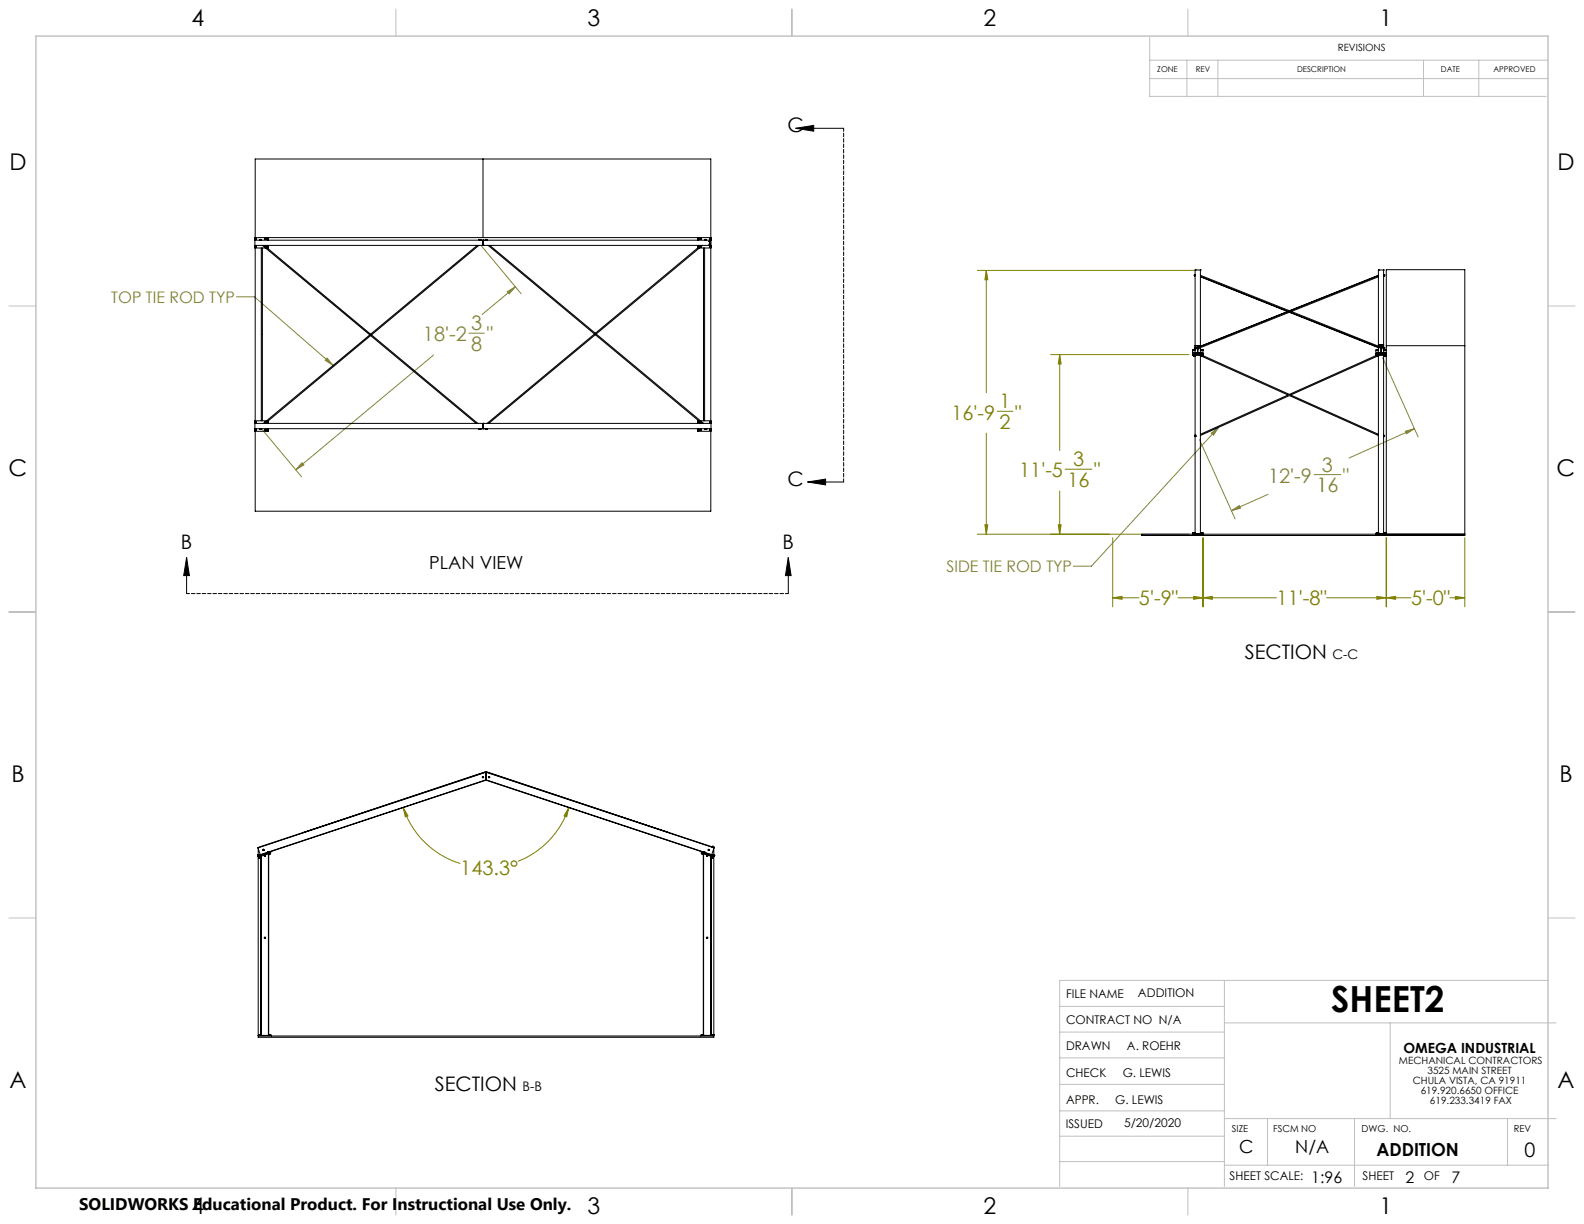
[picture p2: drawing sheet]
<svg xmlns="http://www.w3.org/2000/svg" width="559mm" height="432mm" viewBox="0 0 559 432" stroke-linecap="round" stroke-linejoin="round" font-family="sans-serif">
<g fill="none" stroke="#c0c0c0" stroke-width=".35">
<path d="M139.7 3.2v9.5M279.4 3.2v9.5M405.6 13.3v20.7h139.9M419.1 3.2v9.5M405.6 21.2h140.5M405.6 27.7h140.5M418.7 21.2v12.8M429.6 21.2v12.8M502.2 21.2v12.8M521.7 21.2v12.8M3.1 107.9h9.6M546.1 107.9h9.5"/>
<path d="M3.1 215.9h9.6M546.1 215.9h9.5M3.1 323.8h9.6M546.1 323.8h9.5M373.8 355h58.1M431.9 345.9v72.7M546.3 345.9h-172.5v72.7M373.8 373.2h58.1M373.8 364.1h58.1M431.9 360.9h117.1M490.4 360.9v33.7M373.8 382.6h58.1"/>
<path d="M373.8 391.9h58.1M431.9 394.6h117.1M447.1 394.6v16.5M477.8 394.6v24M531.8 394.6v16.5M139.7 419.1v9.6M279.4 419.1v9.6M373.8 409.8h58.1M373.8 400.8h58.1M419.1 419.1v9.6M431.9 411.1h114.4"/>
</g>
<path d="M12.7 12.7h533.4v406.4h-533.4z" fill="none" stroke="#c0c0c0" stroke-width=".5"/>
<path d="M280.7 45.3l6.4-1.1v2.1zM280.7 45.3h16.9M284.9 170l6.4-1v2.1zM284.9 170h12.7M65.8 196.7l1 6.4h-2zM65.8 196.7v12.7M278.1 196.7l1 6.4h-2zM278.1 196.7v12.7" fill="none" stroke="#000" stroke-width=".35"/>
<g fill="none" stroke="#808000" stroke-width=".35">
<path d="M344.8 95.4h76.4M347.9 95.4l.6 3.3h-1zM347.9 95.4v43.1M370.7 125.1h48.7M373.8 125.1l.5 3.3h-1zM373.8 125.1v33.8M347.9 152.8v35.7M351.9 145.1h5.4M373.8 173.2v15.3M375.8 165.5h9.4M344.8 188.5h74.6M347.5 185.1h1l-.6 3.4z"/>
<path d="M373.3 185.1h1l-.5 3.4zM392.5 189.7v24.4M424.4 189.7v24.4M489.1 189.7v24.4M516.7 189.7v24.4M392.5 210.9l3.3-.5v1zM392.5 210.9h9.3M415.5 210.9h34.8M421.1 210.4l3.3 .5-3.3 .5zM424.4 210.9l3.3-.5v1zM468 210.9h29.8M485.7 210.4l3.4 .5-3.4 .5z"/>
<path d="M489.1 210.9l3.2-.5v1zM511.5 210.9h5.2M513.4 210.4l3.3 .5-3.3 .5zM142.2 284.9l1.7 2.9-.9 .4zM142.2 284.9a30.8 30.8 0 0 0 20.2 19.7M200.7 284.9l-.8 3.3-.9-.4zM200.7 284.9a30.8 30.8 0 0 1-17.9 18.9"/>
</g>
<g fill="none" stroke="#808040" stroke-width=".35">
<path d="M169.9 86.9l14 16.7M83.4 104.7h6.3l27.8 24.2M165.4 117.5h5.5M179 102.9l2.8-1.7-2.2 2.5zM181.8 101.2l-11.7 9.7M115.4 126.3l2.1 2.6-2.8-1.8zM153 125.2l-48.6 40.5M487.8 126.2l12.5 27.9M92.4 151.4l14 16.8M423.2 155.2l12.5 27.9M427.3 152.8l2.6-2.1-1.8 2.8zM429.9 150.7l-44.9 49h-6.3"/>
<path d="M495.8 152.1l3.2-.9-2.9 1.8zM499 151.2l-23.1 10.4M106.5 163.2l.7 .8-2.8 1.7zM447.4 174.4l-13 5.8M463.6 167.4h9.4M434.4 180.2l2.8-1.8 .4 .9z"/>
</g>
<path d="M297.6 45.2v124.8M278.1 209.4h-212.3" fill="none" stroke="#000" stroke-width=".35" stroke-dasharray="1.3 .6" stroke-dashoffset=".2"/>
<path d="M278.1 196.7l1 6.4h-2zM65.8 196.7l1 6.4h-2zM280.7 45.3l6.4-1.1v2.1zM284.9 170l6.4-1v2.1z" fill="#000"/>
<path d="M142.2 284.9l1.7 2.9-.9 .4zM200.7 284.9l-.8 3.3-.9-.4zM485.7 210.4l3.4 .5-3.4 .5zM424.4 210.9l3.3-.5v1zM421.1 210.4l3.3 .5-3.3 .5zM392.5 210.9l3.3-.5v1zM347.9 95.4l.6 3.3h-1zM347.5 185.1h1l-.6 3.4zM373.8 125.1l.5 3.3h-1zM373.3 185.1h1l-.5 3.4zM513.4 210.4l3.3 .5-3.3 .5zM489.1 210.9l3.2-.5v1z" fill="#808000"/>
<g fill="#808040">
<path d="M115.4 126.3l2.1 2.6-2.8-1.8zM427.3 152.8l2.6-2.1-1.8 2.8z"/>
<path d="M179 102.9l2.8-1.7-2.2 2.5zM106.5 163.2l.7 .8-2.8 1.7zM434.4 180.2l2.8-1.8 .4 .9zM495.8 152.1l3.2-.9-2.9 1.8z"/>
</g>
<g fill="none" stroke="#000" stroke-width=".35">
<path d="M170.4 56.1v27.7M89.9 84.2v.3M89.9 84.5l.2 .1M89.9 84.2v-.4h160.9v.4M89.9 87.1v.4h3.8M89.9 84.5v2.4M89.9 86.6h160.9M89.9 84.7h160.9M90 86.9v.2M90 87.1l.1 .1M90 83.8v-27.7h160.8v27.7M90 87.5v60.9"/>
<path d="M90.1 84.1l-.2 .1M90.1 84.1l.2 .1M90.1 84.6h.1M90.1 84.1h.1M90.1 86.7l-.1 .2M90.1 86.7l.2 .2M90.1 87.2h.1M90.1 86.7h.1M90.2 84.1l.1 .1M90.2 86.7l.1 .2M90.2 84.1l.2 .2M90.2 86.7l.2 .3"/>
<path d="M90.3 84.2v.3M90.3 84.2v.1M90.3 84.5l-.1 .1M90.3 84.5l-.2 .1M90.3 86.9v.2M90.3 86.9l.1 .1M90.3 87.1l-.1 .1M90.3 87.1l-.2 .1M90.3 84.3v.2M90.3 84.3h.1M90.4 87l-.1 .1M90.4 87h.1"/>
<path d="M90.4 84.3l-.2 .3M90.4 87l-.2 .2M91.6 84.5h.4M91.6 84.6h.1M91.6 84.6h.4M91.6 84.6v.1M92 84.6h.1M92 84.6v.1M92.2 87.5v60.9M92.6 86.6l37.9 31.5-37.6 31.3M92.6 87.5v60.9M93.2 86.6l37.5 31.3 37.6-31.3"/>
<path d="M93.4 84.2v.2M93.4 84.4l.2 .1M93.6 86.8h.1M93.6 84.1l-.2 .1M93.6 84.1l.1 .1M93.6 84.5h.1M93.6 84.1h.1M93.6 86.8l.2 .1M93.7 84.1v.1M93.7 84.1l.2 .2M93.7 84.2v.2M93.7 84.2l.1 .1"/>
<path d="M93.7 84.4v.1M93.7 84.4l-.1 .1M93.7 86.8l.1 .1M93.7 86.8l.2 .2M93.8 84.3l-.1 .1M93.8 86.9v.2M93.8 86.9v.1M93.8 84.3h.1M93.8 87v.1M93.8 87h.1M93.9 84.3l-.2 .2M93.9 87l-.1 .1"/>
<path d="M94.3 86.6v.9h.4v-.9M94.3 83.8v.9M94.4 83.8v.9M94.4 86.6v.9M94.5 83.8v.9M94.5 86.6v.9M94.7 83.8v.9M168.9 86.6l-37.8 31.5 37.5 31.3M169.1 84.5h.4M169.1 84.6h.4M169.1 84.5v.2M169.1 84.6h.1"/>
<path d="M169.5 84.6h.1M169.5 84.5h-.4M169.5 84.5h.1M169.5 84.5v.2M170.4 86.6h.1M170.4 84.7h.1M170.4 84.7v1.9M171.2 84.5h.5M171.2 84.5l.1 .2M171.3 84.6h.1M171.3 84.5h.4M171.3 84.6h.4"/>
<path d="M171.3 84.5h-.1M171.7 84.6h.1M171.7 84.6v.1M171.7 84.5l-.5 .1M172.2 86.6l37.5 31.2-37.9 31.6M172.8 86.6l37.2 31M246.1 87.5h.1M246.1 83.8v.9M246.1 86.6v.9M246.3 83.8v.9M246.3 86.6v.7M246.4 83.8v.9"/>
<path d="M246.5 86.6l-.1 .7M246.9 84.3l.2 .2M246.9 84.3h.1M246.9 84.3l.1 .1M247 84.2l-.1 .1M247 84.2v.2M247 84.4l.1 .1M247 84.4l.2 .1M247.1 84.1l-.1 .1M247.1 84.1h.1M247.1 84.5h.1M247.1 87.2h.1"/>
<path d="M247.1 84.1l-.2 .2M247.2 84.1l-.2 .1M247.2 84.1l.1 .1M247.2 86.6l-37.2 31M247.3 84.2v.2M247.3 84.4l-.1 .1M247.4 87v.1zM247.4 87.1l-.2 .1M247.9 86.6l-37.6 31.2 37.9 31.6M248.2 87.5v60.9M248.6 87.5v60.9M248.7 84.5h.5"/>
<path d="M248.7 84.5v.2M248.7 84.5h.1M249.2 84.6h.1M249.2 84.6v.1M249.2 84.5l-.5 .1h.5M250.2 85.2h.1M250.2 85.2l.1 .1M250.2 86.1h.1M250.2 86.1l.1 .2M250.2 86.1l.1 .1M250.3 85.1l-.1 .1M250.3 85.1v.2"/>
<path d="M250.3 85.3h.1M250.3 85.1h.2M250.3 86l.2 .1M250.3 86l-.1 .1M250.3 86.3h.1M250.3 85.1h.1M250.3 86.1h-.1M250.3 86.1v.1M250.3 86.2h.1M250.3 86.2l.1 .1M250.3 86.1h.2M250.3 86v.1"/>
<path d="M250.3 84.3l.2 .2M250.3 84.3h.1M250.4 87l.1 .2M250.4 87h.1M250.4 84.3l.1 .1M250.4 86.3h.1M250.4 87l.1 .1M250.5 84.2l-.1 .1M250.5 84.2v.2M250.5 84.4v.1M250.5 84.4l.1 .1M250.5 85.1v.2"/>
<path d="M250.5 85.3h-.1M250.5 85.1l-.3 .1M250.5 84.5h.1M250.5 84.1l-.2 .2M250.5 84.1h.1M250.5 84.1v.1M250.5 86.9l-.1 .1M250.5 86.9v.2M250.5 87.1v.1M250.5 87.1l.1 .1M250.5 86.1v.1M250.5 86.2l-.1 .1"/>
<path d="M250.5 86.2v.1M250.5 86.7v.2M250.5 86.7h.1M250.5 87.2h.1M250.5 86.7l-.1 .3M250.6 84.1l-.1 .1M250.6 84.1l.2 .1M250.6 86.7l-.1 .2M250.6 86.7l.2 .2M250.8 87.5v60.9M250.8 84.2v.2M250.8 84.4l-.2 .1"/>
<path d="M250.8 86.9v.2M250.8 87.1l-.2 .1M250.8 84.4v2.5M250.8 87.1v.4h-4.1M421.4 96.9v.4M421.4 96.9l.1 .2M421.5 97.3h.1M421.5 96.9h.1M421.5 97.1l-.1 .2M421.5 96.9v.2M421.5 97.1v.2M421.6 95.2h.1"/>
<path d="M421.6 95.2v27.4M421.6 95.2h1.9M423.5 95.2h.1M423.5 97.1l31.5 12.6 31.3-12.5M423.5 97.5l31 12.4M423.5 97.6l30.8 12.4M423.5 95.2v27M486.3 95.2h.1M486.3 97.6l-30.8 12.3M486.3 97.1l-31.4 12.5M486.3 95.2v26.9M486.3 95.2h1.8"/>
<path d="M488.1 95.2h.1M488.1 96.9h.1M488.1 97.3h.1M488.1 95.2v27.4M488.2 96.9h.1M488.2 97.3h.1M488.2 96.9v.4M488.4 96.9v.4M210 118.1l37.6 31.3M210 118.1l-37.6 31.3M454.2 109.9l-30.7 12.2M454.9 110.2l31.4 12.5"/>
<path d="M454.9 109.7l-32.3 12.9M455.1 109.7l31.7 12.6M420.7 125.1h3.7M420.7 124.9h3.7M421 123.4h.1M421 125.4h.1M421 125.4v.1M421 123.5h.1M421 123.5l.2 .2M421 125.3v.1M421 125.5h.1M421 124.7h.1"/>
<path d="M421 124.6l.1 .1M421 124.6h.4M421 124.6v.1M421 124.6h.1M421 123.4h-.3v1.9h3.7v-1.9h-.3M421 124.7l.2 .2M421 125.5l.2 .1M421 123.4h-.1M421 123.4h.3M421.1 125.6h.1M421.1 123.5h.2M421.1 123.5h.1"/>
<path d="M421.1 123.4l-.1 .1M421.1 123.4h.2M421.1 125.6h.3M421.1 125.5v.1M421.1 125.3h.1M421.1 125.5l.1 .1M421.1 124.7h.2M421.1 124.7h.1M421.1 125.3v.2M421.1 123.4h.1M421.2 123.5v.2M421.2 124.7v.2"/>
<path d="M421.3 123.4h.1M421.3 125.3h.1M421.3 123.5h-.1M421.3 123.5h.1M421.3 123.4l.1 .1M421.3 124.7h-.1M421.4 123.4h.1M421.4 125.6h.1M421.4 122.6v.2M421.4 122.8v.2M421.4 125.5l-.2 .1M421.4 125.5h.1"/>
<path d="M421.4 125.3h.1M421.4 123h.1M421.4 123.4h.2M421.4 125.3v.3M421.4 122.6h1.1v.2M421.4 123.5h-.1M421.4 123.5h.1M421.4 122.6h.1M421.4 124.6h.1M421.4 123.4l-.2 .3M421.4 124.6l-.1 .1M421.4 124.6l-.2 .3"/>
<path d="M421.5 125.3l-.1 .2M421.5 123h.1M421.5 122.6h.1M421.5 122.6v.2M421.5 122.8v.2M421.6 122.1h.9v2.4h-.9M421.6 125.3v62.9M421.6 122h1.9M422.5 122.8h.1M422.5 123h.1M422.5 122.8v.2M422.5 123h-1.1"/>
<path d="M422.6 123h.1M422.6 122.6v.4M423.5 125.5l30.9 13.8-30.9 13.9M423.5 122.1h-.9v2.4h.9M423.5 123.4h.2M423.5 122.7v1.9h-1.9v-1.6M423.5 125.3v62.9M423.6 125.3l.1 .2M423.7 125.5h.1M423.7 124.7h.1M423.7 124.6l.1 .1M423.7 124.6h.4"/>
<path d="M423.7 124.6v.1M423.7 124.6h.1M423.7 124.7l.2 .2M423.7 125.5l.2 .1M423.7 123.5h.1M423.7 123.4l.1 .1M423.7 123.4h.4M423.7 123.4v.1M423.7 123.4h.1M423.7 125.6h.3M423.7 125.3l.1 .2M423.7 125.5v.1"/>
<path d="M423.8 125.5l.1 .1M423.8 124.7h.2M423.8 124.7h.1M423.8 123.4l.1 .3M423.8 123.5h.2M423.8 123.5h.1M423.9 124.7v.2M423.9 123.5v.2M424 125.3v.3M424 124.7h-.1M424 124.7h.1M424 125.5l-.1 .1"/>
<path d="M424 125.5h.1M424 125.5l.1-.2 30.8 13.8 30.7-13.8 .1 .2M424 123.5h-.1M424 123.5h.1M424.1 125.5h.1M424.1 124.6l-.1 .1M424.1 124.6v.1M424.1 124.6h.1M424.1 124.7l-.2 .2M424.1 123.4h.1M424.1 123.4l-.1 .1M424.1 123.4v.1"/>
<path d="M424.1 123.5l-.2 .2M485.4 125.1h3.7M485.4 124.9h3.7M485.6 123.4h.1M485.6 123.5h.1M485.6 123.5l.2 .2M485.7 125.5h.1M485.7 125.5l.2 .1M485.7 124.6l.1 .1M485.7 124.6h.4M485.7 124.6h.1M485.7 123.4h-.3v1.9h3.7"/>
<path d="M485.7 124.6l.2 .3M485.7 123.4h.1M485.7 123.4h-.1M485.7 123.4h.2M485.7 125.6h.1M485.7 123.5h.3M485.7 123.5h.1M485.7 123.4l-.1 .1M485.7 123.4h.3M485.7 125.6h.3M485.7 125.3v.3M485.8 124.7h.2"/>
<path d="M485.8 124.7h.1M485.8 125.3h-.1M485.8 123.4h.1M485.8 123.5v.2M485.9 124.7v.2M485.9 123.4h.1M486 123.5h-.2M486 123.5h.1M486 123.4l.1 .1M486 123.4h.1M486 125.3h.1M486 125.5l-.1 .1"/>
<path d="M486 125.5h.1M486 124.7h-.1M486 124.7h.1M486 125.3v.2M486 125.6h.1M486 125.6h-.3M486 123.4h.3M486.1 124.6h.1M486.1 125.5l-.2 .1M486.1 123.5h-.1M486.1 123.5h.1M486.1 125.5h.1"/>
<path d="M486.1 123.4l-.3 .3M486.1 124.6l-.1 .1M486.1 124.6v.1M486.1 124.7l-.2 .2M486.1 125.3v.2M486.3 125.5l-31 13.8 31 13.9M486.3 122.1h.9v2.4h-.9M486.3 122h1.8M486.3 122.6v2h1.8v-1.6M486.3 125.3v62.9M486.5 122.1h.1M486.6 122.1h.1"/>
<path d="M486.6 121.6h.1M486.6 121.6h.2M486.6 121.6l.2 .2M486.6 122.1h.2M486.6 121.8h.1M486.6 121.6l.1 .1M486.7 122.1h.1M486.7 122.1l-.1 .2 .2-.2M486.7 121.7v.1M486.7 122.3l.5 .2M486.8 122.1h.1M486.8 121.6l-.1 .1"/>
<path d="M486.8 121.6h.1M486.8 121.8h.1M486.8 121.6v.2M486.9 122.1h.1M486.9 122.1h-.1M487.2 122.9l-32.2-12.8-32.4 12.9M487.3 122.5l.2 .1M487.3 122.8h.1M487.5 122.1h.1M487.5 121.6h.1M487.5 121.6v.2M487.5 121.7l.1 .1"/>
<path d="M487.5 122.1h.2M487.5 122.3h.3M487.5 122.1v.2M487.6 122.3h.1M487.6 121.6h.1M487.6 121.5l-.1 .1M487.6 121.5l.2 .1M487.6 122.3h.2M487.6 122.1h.1M487.6 121.6v.2M487.7 121.6h.1M487.8 122.3h.1"/>
<path d="M487.8 121.7v.1M487.8 122.1v.2M487.8 122.1h.1M487.8 121.6h.1M487.8 122.1h-.1M487.8 121.6h-.1M487.8 121.6l-.2 .2M488.1 122.1h-.8v2.4h.8M488.1 123.4h.3M488.1 125.3v62.9M488.2 122.6h.1M488.2 123h.1"/>
<path d="M488.2 122.6v.4M488.2 125.4h.1M488.2 125.4l.1 .1M488.2 125.3v.1M488.3 125.4l.1 .1M488.3 125.5h.1M488.3 125.5l.2 .1M488.3 124.7h.1M488.3 124.6l.1 .1M488.3 124.6h.4M488.3 124.6v.1M488.3 124.6h.1"/>
<path d="M488.3 124.7l.2 .2M488.4 122.6v.4M488.4 122.6h-1.1v.4h1.1M488.4 125.5l.1 .1M488.4 125.5h.1M488.4 123.5h.1M488.4 123.4l.1 .1M488.4 123.4v.1M488.4 123.4h.1M488.4 123.5l.2 .2M488.4 125.6h.3M488.4 125.6h.2"/>
<path d="M488.4 125.6h.1M488.4 125.3v.3M488.4 124.7h.2M488.4 124.7h.1M488.4 125.3h.1M488.5 123.5h.2M488.5 123.5h.1M488.5 123.4h-.1M488.5 123.4h.3M488.5 124.7v.2M488.6 123.5v.2M488.6 125.6h.1"/>
<path d="M488.6 125.3h.1M488.6 125.5l-.1 .1M488.6 125.5h.1M488.6 124.7h-.1M488.6 124.7h.1M488.6 125.3v.2M488.7 123.5h.1M488.7 123.5h-.1M488.7 125.5v.1M488.7 125.6h-.1M488.7 125.5h.1M488.7 125.3h-.1"/>
<path d="M488.7 124.6h.1M488.7 125.5l-.2 .1M488.7 124.6l-.1 .1M488.7 124.6v.1M488.7 123.4h.1M488.7 124.7l-.2 .2M488.8 125.3l-.1 .2M488.8 123.4l-.1 .1M488.8 123.4v.1M488.8 123.4h.1M488.8 123.4h.3M488.8 123.4l-.2 .3"/>
<path d="M489.1 122h27.6M89.9 148.9v.2M89.9 149.1l.2 .1M89.9 149.1v2.5M89.9 151.2h160.9M89.9 149.4h160.9M90 151.5v.2M90 151.7l.1 .1M90 152.2v28.1h160.8v-28.1M90.1 148.8l-.2 .1M90.1 148.8l.2 .1M90.1 149.2h.1"/>
<path d="M90.1 148.8h.1M90.1 151.4l-.1 .1M90.1 151.4l.2 .1M90.1 151.8h.1M90.1 151.4h.1M90.2 148.8l.1 .1M90.2 151.4l.1 .1M90.2 148.8l.2 .2M90.2 151.4l.2 .2M90.3 148.9v.2M90.3 148.9v.1M90.3 149.1l-.1 .1"/>
<path d="M90.3 149.1l-.2 .1M90.3 151.5v.2M90.3 151.5l.1 .1M90.3 151.7l-.1 .1M90.3 151.7l-.2 .1M90.3 149v.1M90.3 149h.1M90.4 151.6l-.1 .1M90.4 151.6h.1M90.4 149l-.2 .2M90.4 151.6l-.2 .2M91.6 151.4h.4"/>
<path d="M91.6 151.3h.1M91.6 151.3h.4M91.6 151.2v.1M92 151.3h.1M92 151.2v.1M93.4 148.8l-.1 .2zM93.5 151.6v.2M93.5 151.8l.1 .1M93.6 148.7l-.2 .1M93.6 148.7h.1M93.6 149.4l37.1-31 37.3 31M93.6 151.5l-.1 .1"/>
<path d="M93.6 151.5l.2 .1M93.6 151.9h.1M93.6 151.5h.1M93.7 148.7h.1M93.7 151.5l.1 .1M93.7 151.5l.2 .2M93.8 151.6v.2M93.8 151.6v.1M93.8 151.8l-.1 .1M93.8 151.8l-.2 .1M93.8 151.7v.1M93.8 151.7h.1"/>
<path d="M93.9 151.7l-.2 .2M94.1 148.4h-4.2v.5M94.3 148.7v.7M94.3 151.2v1M94.4 148.7v.7M94.4 151.2v1M94.5 148.6v.8M94.5 151.2v1M94.7 151.2v1h-4.8v-.5M94.7 148.4v1M169.1 151.5h.4M169.1 151.4h.4"/>
<path d="M169.1 151.4h.1M169.1 151.2v.3M169.5 151.4h.1M169.5 151.2v.3M169.5 151.5h.1M170.4 151.2h.1M170.4 149.4h.1M170.4 149.4v1.8M171.2 151.5h.5M171.2 151.4l.5 .1M171.2 151.5h.1M171.3 151.4h.1"/>
<path d="M171.3 151.4h.4M171.3 151.2l-.1 .3M171.7 151.4h.1M171.7 151.2v.2M171.7 151.5h-.4M246.1 151.2v1h4.7v-.5M246.3 148.4v1M246.3 151.2v1M246.4 148.4v1M246.4 151.2v1M246.5 148.4h-.4v1M246.9 148.9h.1"/>
<path d="M246.9 148.9l.2 .3M246.9 148.9l.1 .1M246.9 148.8v.1M246.9 151.7l.2 .2M246.9 151.7h.1M247 148.9h-.1M247 148.9v.1M247 149l.1 .2M247 149l.2 .2M247 151.7l.1 .1M247.1 149.2h.1M247.1 151.6l-.1 .1"/>
<path d="M247.1 151.6v.2M247.1 151.8v.1M247.1 151.8l.1 .1M247.1 151.4v.2M247.1 151.4h.1M247.1 151.9h.1M247.1 151.4l-.2 .3M247.1 148.4h3.7v.5M247.2 151.4l-.1 .2M247.2 151.4l.2 .2M247.3 149.1l-.1 .1M247.3 149.1v.1"/>
<path d="M247.4 151.6v.2M247.4 151.8l-.2 .1M248.7 151.4h.5M248.7 151.3l.5 .1M248.7 151.3h.1M248.7 151.3h.5M248.7 151.2v.2M249.2 151.3h.1M249.2 151.2v.1M250.3 149l.2 .2M250.3 149h.1M250.4 151.6l.1 .2"/>
<path d="M250.4 151.6h.1M250.4 149l.1 .1M250.4 151.6l.1 .1M250.5 148.9l-.1 .1M250.5 148.9v.2M250.5 149.1v.1M250.5 149.1l.1 .1M250.5 149.2h.1M250.5 148.8l-.2 .2M250.5 148.8h.1M250.5 148.8v.1M250.5 151.5l-.1 .1"/>
<path d="M250.5 151.5v.2M250.5 151.7v.1M250.5 151.7l.1 .1M250.5 151.4v.1M250.5 151.4h.1M250.5 151.8h.1M250.5 151.4l-.1 .2M250.6 148.8l-.1 .1M250.6 148.8l.2 .1M250.6 151.4l-.1 .1M250.6 151.4l.2 .1M250.8 148.9v.2"/>
<path d="M250.8 149.1l-.2 .1M250.8 151.5v.2M250.8 151.7l-.2 .1M250.8 149v2.5M421.5 153.8v.2M421.5 154h.1M421.5 153.6v.2M421.5 153.6l.1 .2M421.6 154h.1M421.6 153.6h.1M421.6 153.8v.2M421.6 153.6v.2"/>
<path d="M423.5 153.6l31.4-14 31.4 14M488.1 154h.1M488.1 153.6h.1M488.1 153.6v.4M488.2 153.6v.4M488.2 153.6l-.1 .4M488.2 153.6l.1 .4M488.3 154h-.1M420.7 188.5v-.3h3.7v.3M420.9 188v.2M420.9 188h.1M421 188v.2"/>
<path d="M421 188h.1M421 188h.3M421.1 188v.2M421.3 188h.1M421.3 188h-.2M421.3 188h.2M421.4 188v.2M421.5 188h-.1M421.5 188h.1M423.5 188h.1M423.6 188h.1M423.6 188h-.1"/>
<path d="M423.6 188h.2M423.7 188v.2M423.8 188h.2M423.8 188h-.1M423.8 188h.3M424 188v.2M424.1 188h-.1M424.1 188h.1M424.1 188v.2M424.2 188v.2M485.5 188v.2M485.6 188h.1"/>
<path d="M485.6 188h-.1M485.6 188v.2M485.7 188h-.1M485.7 188h.1M485.7 188h.2M485.8 188v.2M485.9 188h.2M485.9 188h-.1M485.9 188h.3M486.1 188v.2M486.2 188h-.1M486.2 188h.1"/>
<path d="M486.2 188v.2M488.2 188v.2M488.2 188h.1M488.3 188h.1M488.3 188l-.1 .2M488.3 188h.2M488.4 188v.2M488.5 188h.1M488.5 188h-.1M488.5 188h.2M488.6 188v.2M488.7 188h-.1"/>
<path d="M488.7 188h.1M488.8 188h.1M488.8 188v.2M489.1 188.5v-93.4h27.6v93.8h-113.9v-.4h113.9M489.1 188.2h-3.7v.3M171.4 275.2l76.1 25.3M171.4 272.3v2.9M171.4 275.2l-76 25.3M91 299.1l80.4-26.9 80.5 26.9M91 299.1l80.4-26.7 80.5 26.7M91 299.1l.8 2.4M91.1 299.3v2.4"/>
<path d="M93.1 299.6h-.1M93.2 300h-.1M251.3 298.6h.1M251.3 298.7v.1M251.3 298.6l-.1 .1M251.3 298.8h.1M251.4 298.6h.1M251.4 298.8h.1M251.4 298.6v.2M251.5 298.6v.1M251.5 298.6l.1 .1M251.5 298.8h.1"/>
<path d="M251.5 298.8v.1M251.5 298.7h.1M251.5 298.7v.1M251.6 298.7h.1M251.6 298.7v.1M251.8 299.3v2.4M251.9 299.1l-.8 2.4M90.9 301.7h.1M90.9 301.7l.1 .2M91 301.7h.1M91 301.7l-.1 .1M91 301.9l.1 .3"/>
<path d="M91 301.7h-.1M91.1 302.2l.1 .2M91.1 301.7v.2M91.1 302.2v63.7h160.7v-63.7M91.2 302.4h.1M91.2 301.7h-.1M91.2 301.7h-.2M91.2 302.4l.1 .2M91.3 302.6h.1M91.3 301.6l-.1 .1M91.3 301.6l.1 .2M91.4 301.6h.1"/>
<path d="M91.4 301.6h-.1M91.4 301.6l-.2 .1M91.4 302.3l-.2 .1M91.4 302.3l.1 .2M91.4 301.6l.1 .2M91.5 302.5l-.1 .1M91.5 302.5h.1M91.6 302.5l-.2 .1M91.6 302.2l-.2 .1M91.6 302.2h.1M91.6 302.5h.1M91.6 302.2l.1 .2"/>
<path d="M91.7 302.5l-.3 .1M91.7 302.4l-.1 .1M91.8 301.5l.1 .1M92 302.1v63.2M92.1 302v63.3M94.4 300.6l.1 .2M94.5 300.6h-.1M94.5 300.6h.1M94.5 300.6l-2.7 .9M94.6 300.6v.1M94.7 301.2v64.1M94.7 300.5l-.1 .1"/>
<path d="M94.7 300.5l-.2 .1M94.7 301.2l.1 .2M94.8 301.4h.1M94.8 300.5h-.1M94.8 301.5h.1M94.8 300.5l.1 .1M94.9 301.5h.1M94.9 301.4h-.1M94.9 300.4h.1M94.9 300.4l-.1 .1M94.9 300.4l-.2 .1M94.9 301.5h-.1"/>
<path d="M94.9 301.5l-.1 63.8M94.9 301.2h-.2M94.9 301.2l.1 .1M94.9 300.4l.1 .2M94.9 300.5l76.5-25.4 76.6 25.4M95 301.3l-.1 .1M95 301.3h.1M95.1 301.3l-.2 .1M95.1 301.1l-.2 .1M95.1 301.1h.1M95.1 301.3v.1M95.1 301.1l.1 .2"/>
<path d="M95.1 301.4l-.2 .1M95.2 301.3h-.1M95.2 301.3h.1M95.4 300.5l.1 .2M95.4 300.5l-4.4 1.4M95.5 300.7l-4.4 1.5M95.5 300.7v.2l-4.3 1.5M247.4 300.7l4.4 1.5M247.4 300.7v.2l4.3 1.5M247.5 300.5l-.1 .2M247.5 300.5l4.4 1.4M247.7 301.3h.1"/>
<path d="M247.8 301.4h.1M247.8 301.3h.1M247.8 301.3v.1M247.8 301.1l-.1 .2M247.8 301.1h.1M247.8 301.4h.2M247.9 301.1l.2 .1M247.9 301.1h.1M247.9 301.3l-.1 .1M247.9 301.1l-.1 .2M247.9 301.3l.2 .1M247.9 301.3h.1"/>
<path d="M248 301.4l.1 .1M248 301.5h.1M248 301.3l.1 .1M248 300.5h.1M248 300.5v.1M248.1 301.2h.1M248.1 301.4h.1M248.1 301.5h.1M248.1 301.2l-.1 .1M248.1 300.5h.1M248.1 300.5h.2M248.1 301.4v63.9"/>
<path d="M248.1 300.5v.2M248.2 301.3v64M248.2 301.4h.1M248.2 301.2v.2M248.3 301.2h-.1M248.3 300.5l.2 .1M248.3 300.5l.1 .1M248.4 300.6h.1M248.4 300.6l-.1 .1M248.5 300.6h.1M248.5 300.6v.2M248.5 300.7l2.6 .8"/>
<path d="M250.8 302v63.3M250.9 302.1v63.2M251.1 301.5l-.1 .1M251.2 302.4h.1M251.2 302.4v.1M251.2 302.4l.1 .1M251.2 302.5h.1M251.2 302.5l.1 .1M251.3 302.2h.1M251.3 302.6h.1M251.3 302.5l.1 .1M251.3 302.2l-.1 .2"/>
<path d="M251.3 302.5l.2 .1M251.3 302.5h.2M251.3 302.3h.2M251.3 302.5h-.1M251.3 302.2v.1M251.3 302.3l-.1 .1M251.4 302.6h.2M251.4 302.6h.1M251.5 302.5v.1M251.5 301.6h.1M251.5 301.6l-.1 .2 .1-.2M251.5 302.3l.2 .1"/>
<path d="M251.5 302.3v.2M251.5 302.6h.1M251.6 301.6h.1M251.6 301.6l.1 .1M251.6 302.6h.1M251.6 301.6v.2M251.7 302.4l-.1 .2M251.7 302.4h.1M251.7 301.7h.1M251.7 301.7h.2M251.8 301.7h.1M251.8 301.7v.2"/>
<path d="M251.8 302.2l-.1 .2M251.9 301.7l.1 .1M251.9 301.7h.1M251.9 301.9l-.1 .3M252 301.8l-.1 .1M91.1 365.5h160.7M91.1 365.3h4.6v.2M91.3 365v.1M91.3 365h.1M91.3 365.1v.2M91.4 365l.1 .1M91.4 365l-.1 .1"/>
<path d="M91.4 365h.3M91.5 365.1v.2M91.7 365l.1 .1M91.7 365l-.2 .1M91.7 365h.1M91.8 365.1h.1M91.8 365v.3M95 365v.1M95 365h.1M95 365.1v.2M95.1 365h.3M95.1 365l.1 .1"/>
<path d="M95.1 365l-.1 .1M95.2 365.1v.2M95.4 365l-.2 .1M95.4 365l.1 .1M95.4 365h.1M95.5 365h.1M95.5 365v.3M95.5 365v.1M247.4 365v.1M247.4 365h.1M247.4 365.1v.2M247.5 365l.2 .1"/>
<path d="M247.5 365h.3M247.5 365l-.1 .1M247.7 365.1v.2M247.8 365l.1 .1M247.8 365l-.1 .1M247.8 365h.1M247.9 365h.1M247.9 365v.3M251.1 365v.1M251.1 365h.1M251.1 365.1v.2M251.2 365l.2 .1"/>
<path d="M251.2 365h.3M251.2 365l-.1 .1M251.4 365.1v.2M251.5 365l.1 .1M251.5 365l-.1 .1M251.5 365h.1M251.6 365.1h.1M251.6 365v.3M251.8 365.3h-4.6v.2"/>
<circle cx="170.4" cy="274.2" r=".24"/>
<circle cx="170.4" cy="274.1" r=".19"/>
<circle cx="172.5" cy="274.2" r=".24"/>
<circle cx="172.5" cy="274.1" r=".2"/>
<circle cx="92.9" cy="299.9" r=".19"/>
<circle cx="92.9" cy="299.8" r=".25"/>
<circle cx="250" cy="299.8" r=".23"/>
<circle cx="250" cy="299.9" r=".19"/>
<circle cx="93.5" cy="301.9" r=".2"/>
<circle cx="93.5" cy="301.9" r=".24"/>
<circle cx="249.4" cy="301.9" r=".2"/>
<circle cx="249.5" cy="301.9" r=".25"/>
<circle cx="93.5" cy="330.8" r=".25"/>
<circle cx="93.5" cy="330.8" r=".2"/>
<circle cx="249.4" cy="330.8" r=".2"/>
<circle cx="249.5" cy="330.9" r=".24"/>
</g>
<text font-size="12.7" x="469.6" y="356.9">SHEET2</text>
<g font-size="8.1">
<text x="67.6" y="9.3">4</text>
<text x="207.3" y="9.3">3</text>
<text x="347" y="9.3">2</text>
<text x="486.7" y="9.3">1</text>
<text x="3.3" y="60.1">D</text>
<text x="549.4" y="60.1">D</text>
<text x="3" y="168">C</text>
<text x="549.1" y="168">C</text>
<text x="4" y="276">B</text>
<text x="550.1" y="276">B</text>
<text x="3.3" y="383.9">A</text>
<text x="549.4" y="383.9">A</text>
<text x="67.6" y="428.4">4</text>
<text x="207.3" y="428.4">3</text>
<text x="347" y="428.4">2</text>
<text x="486.7" y="428.4">1</text>
</g>
<g font-size="7.1">
<text x="277.8" y="46.5">C</text>
<text x="277.8" y="171.3">C</text>
<text x="63.8" y="193.7">B</text>
<text x="276.1" y="193.7">B</text>
<text x="439.1" y="232.4">SECTION</text>
<text x="153.4" y="385">SECTION</text>
<text x="537.8" y="408.3">0</text>
</g>
<g font-size="7.1" fill="#808040">
<text x="166.2" y="116.5">3</text>
<text x="149.2" y="120.5">18'-2</text>
<text x="166.2" y="123.7">8</text>
<text x="171.7" y="120.5">&quot;</text>
<text x="466.3" y="166.3">3</text>
<text x="447.4" y="170.3">12'-9</text>
<text x="464.4" y="173.6">16</text>
<text x="473.8" y="170.3">&quot;</text>
</g>
<g font-size="7.1" fill="#808000">
<text x="335.6" y="148">16'-9</text>
<text x="352.7" y="144">1</text>
<text x="358.1" y="148">&quot;</text>
<text x="352.7" y="151.2">2</text>
<text x="378.5" y="164.4">3</text>
<text x="359.6" y="168.4">11'-5</text>
<text x="376.6" y="171.7">16</text>
<text x="386" y="168.4">&quot;</text>
<text x="401.8" y="213.6">5'-9&quot;</text>
<text x="450.4" y="213.6">11'-8&quot;</text>
<text x="497.8" y="213.6">5'-0&quot;</text>
<text x="162.4" y="308.6">143.3°</text>
</g>
<g font-size="6.3">
<text x="151.4" y="200.7">PLAN VIEW</text>
<text x="437.2" y="406.8">C</text>
<text x="456.9" y="406.8">N/A</text>
<text x="485.6" y="407.8">ADDITION</text>
</g>
<text font-size="5.9" x="27.9" y="427">SOLIDWORKS Educational Product. For Instructional Use Only.</text>
<g font-size="5.6" fill="#808040">
<text x="39.3" y="106.9">TOP TIE ROD TYP</text>
<text x="333.9" y="201.9">SIDE TIE ROD TYP</text>
</g>
<g font-size="5.6">
<text x="462.6" y="417.2">1:96</text>
<text x="495.9" y="417.2">2</text>
<text x="512" y="417.2">7</text>
</g>
<text font-size="4.9" x="495.1" y="371.4">OMEGA INDUSTRIAL</text>
<g font-size="4.7">
<text x="470.1" y="232.4">C-C</text>
<text x="184.3" y="385">B-B</text>
</g>
<g font-size="4.2">
<text x="376.1" y="352">FILE NAME</text>
<text x="401.4" y="351.8">ADDITION</text>
<text x="376.1" y="361.4">CONTRACT NO N/A</text>
<text x="376.1" y="370.3">DRAWN</text>
<text x="397.6" y="370.3">A. ROEHR</text>
<text x="376.1" y="379.8">CHECK</text>
<text x="396.1" y="379.8">G. LEWIS</text>
<text x="376.1" y="389.3">APPR.</text>
<text x="393.4" y="389.3">G. LEWIS</text>
<text x="376" y="397.8">ISSUED</text>
<text x="396.5" y="397.6">5/20/2020</text>
<text x="433.8" y="416.3">SHEET SCALE:</text>
<text x="480.7" y="416.3">SHEET</text>
<text x="502.3" y="416.3">OF</text>
</g>
<g font-size="3.5">
<text x="472" y="18.1">REVISIONS</text>
<text x="493.5" y="375.2">MECHANICAL CONTRACTORS</text>
<text x="498.4" y="382.3">CHULA VISTA, CA 91911</text>
<text x="503.6" y="378.8">3525 MAIN STREET</text>
<text x="501.2" y="385.8">619.920.6650 OFFICE</text>
<text x="504.5" y="389.3">619.233.3419 FAX</text>
</g>
<g font-size="3.4">
<text x="434.6" y="399.2">SIZE</text>
<text x="449.1" y="399.2">FSCM NO</text>
<text x="480.3" y="399.2">DWG. NO.</text>
<text x="534.1" y="399.2">REV</text>
</g>
<g font-size="2.8">
<text x="408.3" y="25.4">ZONE</text>
<text x="421.9" y="25.4">REV</text>
<text x="457.6" y="25.3">DESCRIPTION</text>
<text x="508.3" y="25.3">DATE</text>
<text x="526.9" y="25.3">APPROVED</text>
</g>
</svg>
